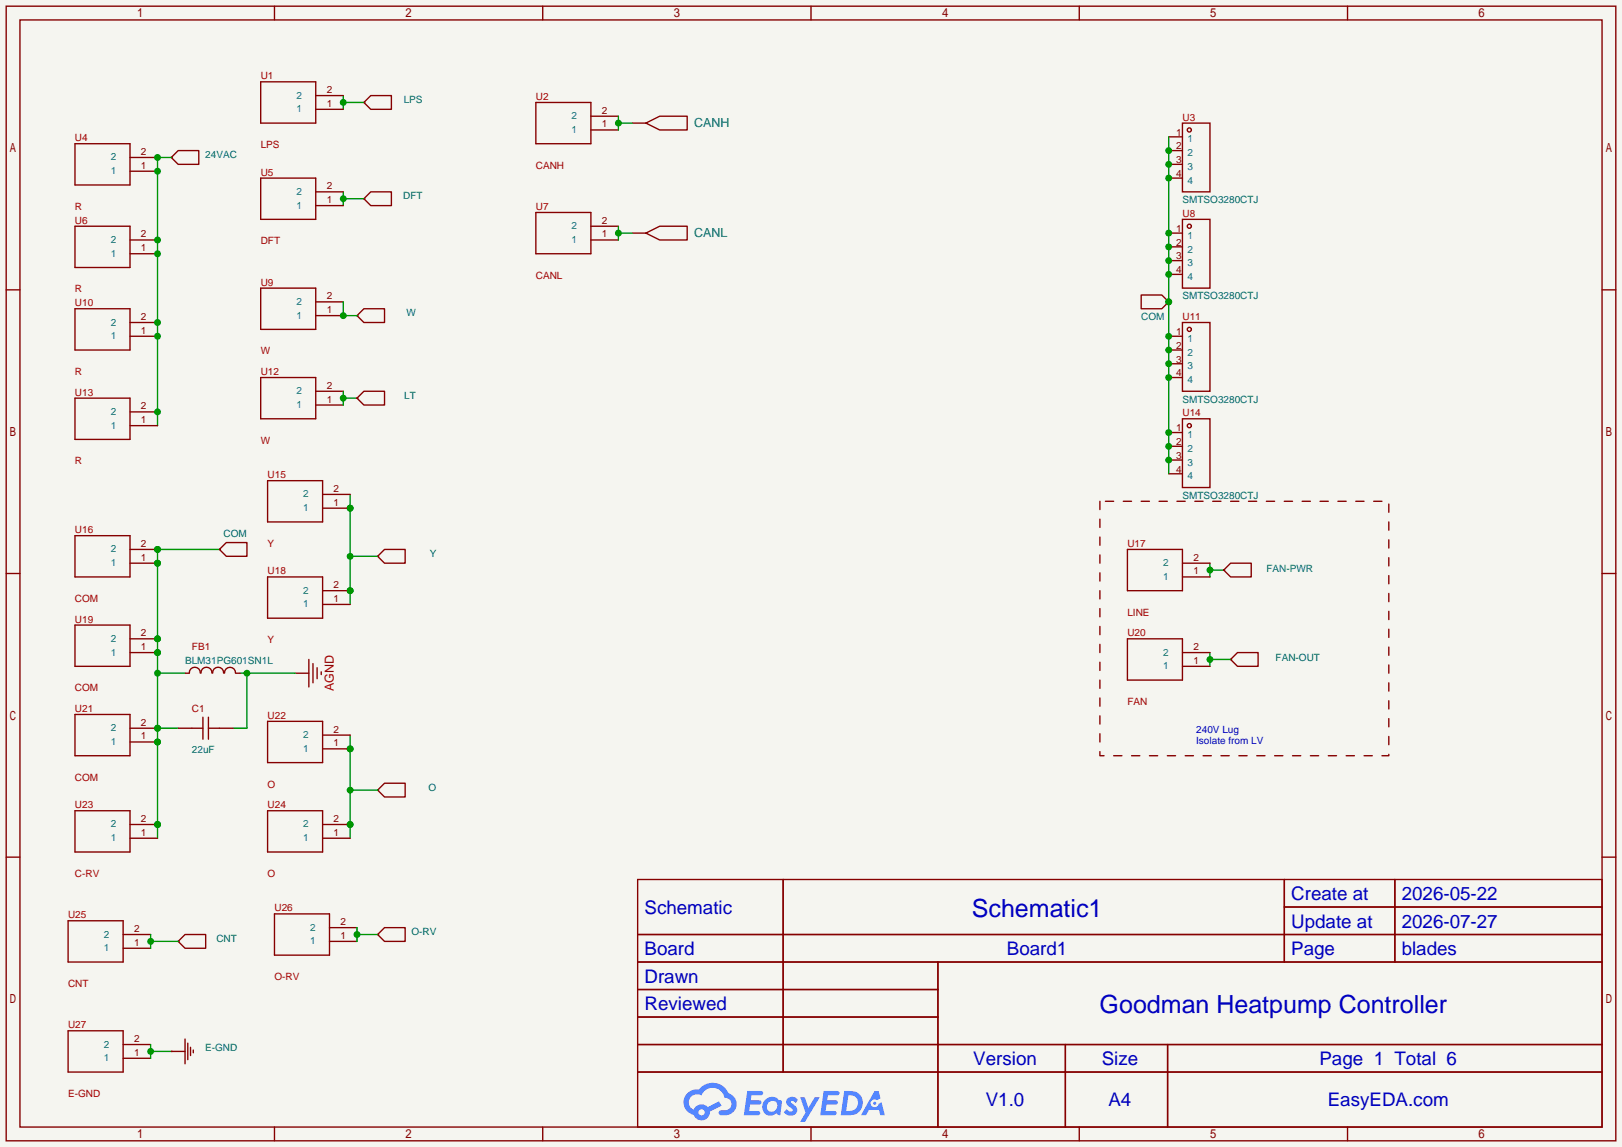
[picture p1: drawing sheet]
<svg xmlns="http://www.w3.org/2000/svg" width="299mm" height="212mm" viewBox="0 0 299 212" stroke-linecap="round" stroke-linejoin="round" font-family="sans-serif">
<path d="M0 0h299.5v211.8h-299.5z" fill="#f5f5f0"/>
<g fill="none" stroke="#850000" stroke-width=".25">
<path d="M1.1 1.1h297.2v209.6h-297.2zM3.7 3.7h292.1v204.5h-292.1zM50.7 1.1v2.6M100.2 1.1v2.6M149.7 1.1v2.6M199.3 1.1v2.6M248.8 1.1v2.6M1.1 53.5h2.6M295.8 53.5h2.5M1.1 105.9h2.6M295.8 105.9h2.5M1.1 158.3h2.6"/>
<path d="M295.8 158.3h2.5M117.7 162.4h178.1v45.8h-178.1zM117.7 172.6h178.1M117.7 177.7h178.1M144.6 162.4v35.6M173.2 177.7v30.5M237.1 162.4v15.3M237.1 167.5h58.7M257.5 162.4v15.3M117.7 182.8h55.5M117.7 192.9h178.1M117.7 187.8h55.5"/>
<path d="M117.7 198h178.1M196.7 192.9v15.3M215.6 192.9v15.3M50.7 208.2v2.5M100.2 208.2v2.5M149.7 208.2v2.5M199.3 208.2v2.5M248.8 208.2v2.5"/>
</g>
<g fill="#5487ff">
<path d="M145.5 202.8a1.3 1.3 0 0 1 1.8 .3l-.4 .6a.54 .54 0 0 0-.9-.2l.1 .2a1.58 1.58 0 0 1 1.1 1.6 1.43 1.43 0 0 1-2.5 .1l.5-.6a.64 .64 0 0 0 .5 .5 .64 .64 0 0 0 .7-.3l-.2-.2a1.6 1.6 0 0 1-1-1.6z"/>
<path d="M147.7 202.7h.9l.7 1.9 1.1-1.9h.9l-2.7 4.5h-.9l1-1.7z"/>
<path d="M138 201.5h1.6a1.31 1.31 0 0 1 1.2 .2 .4 .4 0 0 1-.3 .6h-1.8l-.1 .9h1.6a.4 .4 0 0 1 .4 .4 .4 .4 0 0 1-.4 .4h-1.7l-.2 1.2h.8a1.23 1.23 0 0 1 1.2 .2 .39 .39 0 0 1-.3 .6h-2.7z"/>
<path d="M152.1 201.5h1.6a1.32 1.32 0 0 1 1.3 .2 .39 .39 0 0 1-.4 .6h-1.7l-.2 .9h1.7a.4 .4 0 0 1 .3 .4 .4 .4 0 0 1-.4 .4h-1.7l-.2 1.2h.8a1.23 1.23 0 0 1 1.2 .2 .39 .39 0 0 1-.3 .6h-2.7z"/>
<path d="M161.5 201.5h.7l.4 1.3-.7 .4a.75 .75 0 0 0-1.1 .3 .75 .75 0 0 0 .5 1 .75 .75 0 0 0 .9-.6l.6-.3 .6 2.4h-.9l-.2-1h-1.9l-.5 1h-.9z"/>
<path d="M155.9 201.5l-.7 4.5h1.5a2.27 2.27 0 0 0 2.6-2.3 2.27 2.27 0 0 0-2.7-2.2zM156.6 202.3a1.5 1.5 0 0 1 1.8 1.5 1.5 1.5 0 0 1-1.9 1.4h-.3z"/>
<path d="M141.3 203.1a1.62 1.62 0 0 0-.4 2.1 1.62 1.62 0 0 0 2 .7l.4-.3 .3 .3 .5 .1 .3-2.5-.2-.3h-.4a1.58 1.58 0 0 0-2.5-.1zM141.9 203.6a.99 .99 0 0 1 1.6 .3 .99 .99 0 0 1-.9 1.4 .94 .94 0 0 1-1-.5 .94 .94 0 0 1 .3-1.2z"/>
<path d="M126.9 201.9a2.37 2.37 0 0 0 1.2 4 1.54 1.54 0 0 0 1.7 1 1.54 1.54 0 0 0 1.3-1.6l2.1-1.1-.5-.8-2 1.1a1.57 1.57 0 0 0-2.6 .4 1.5 1.5 0 0 1-.8-2.1 1.5 1.5 0 0 1 2.2-.5 2.23 2.23 0 0 1 2.3-1.4 2.23 2.23 0 0 1 2 1.8 1.16 1.16 0 0 1 1.2 1.1 1.16 1.16 0 0 1-1 1.3h-.7a.47 .47 0 0 0-.6 .3 .47 .47 0 0 0 .4 .6 2.23 2.23 0 0 0 2.3-.7 2.23 2.23 0 0 0 .4-2.3 2.16 2.16 0 0 0-1.3-1.1 3.2 3.2 0 0 0-5.4-.7l-1.2 .1zM129 205.4a.58 .58 0 0 1 1.1 0 .58 .58 0 0 1-1.1 0z"/>
<circle cx="161.5" cy="203.8" r=".28"/>
</g>
<path d="M31.6 29.1h.1M32.9 27.8h3.8v2.6h-3.8l-1.3-1.3z" fill="none" stroke="#850000" stroke-width=".25"/>
<path d="M31.6 29.1h-2.5v49.5M40.5 101.5h-11.4v53.3M29.1 124.3h5.1M29.1 134.5h3.8" fill="none" stroke="#009600" stroke-width=".25"/>
<g fill="#009600">
<circle cx="29.1" cy="101.5" r=".63"/>
<circle cx="29.1" cy="104" r=".63"/>
<circle cx="29.1" cy="118" r=".63"/>
<circle cx="29.1" cy="120.5" r=".63"/>
<circle cx="29.1" cy="124.3" r=".63"/>
<circle cx="29.1" cy="134.5" r=".63"/>
<circle cx="29.1" cy="137" r=".63"/>
<circle cx="29.1" cy="152.3" r=".63"/>
</g>
<path d="M40.5 101.5l1.3-1.3h3.8v2.5h-3.8zM40.5 101.5h.1M69.7 102.7l1.3-1.2h3.8v2.5h-3.8zM69.7 102.7h.1M69.7 145.9l1.3-1.2h3.8v2.5h-3.8zM69.7 145.9h.1" fill="none" stroke="#850000" stroke-width=".25"/>
<path d="M64.6 91.3v20.3M64.6 102.7h5.1" fill="none" stroke="#009600" stroke-width=".25"/>
<g fill="#009600">
<circle cx="64.6" cy="102.7" r=".63"/>
<circle cx="64.6" cy="109.1" r=".63"/>
<circle cx="64.6" cy="93.9" r=".63"/>
</g>
<path d="M65.9 58.3l1.3-1.3h3.8v2.6h-3.8zM65.9 58.3h.1M227.2 121.8l1.3-1.3h3.8v2.6h-3.8zM227.2 121.8h.1" fill="none" stroke="#850000" stroke-width=".25"/>
<path d="M223.4 121.8h3.8M223.4 120.5v2.6" fill="none" stroke="#009600" stroke-width=".25"/>
<circle cx="223.4" cy="121.8" r=".63" fill="#009600"/>
<path d="M223.4 105.3h2.5M223.4 104v2.6" fill="none" stroke="#009600" stroke-width=".25"/>
<circle cx="223.4" cy="105.3" r=".63" fill="#009600"/>
<path d="M67.2 18.9l1.3-1.2h3.8v2.5h-3.8zM67.2 18.9h.1M67.2 36.7h.1M68.5 35.4h3.8v2.6h-3.8l-1.3-1.3zM225.9 105.3h.1M227.2 104h3.8v2.6h-3.8l-1.3-1.3z" fill="none" stroke="#850000" stroke-width=".25"/>
<path d="M203.1 92.6v47h53.3v-47h-53.3" fill="none" stroke="#850000" stroke-width=".25" stroke-dasharray="1.5 1.8"/>
<path d="M63.4 18.9h3.8M63.4 17.7v2.5" fill="none" stroke="#009600" stroke-width=".25"/>
<circle cx="63.4" cy="18.9" r=".63" fill="#009600"/>
<path d="M63.4 36.7h3.8M63.4 35.4v2.6" fill="none" stroke="#009600" stroke-width=".25"/>
<circle cx="63.4" cy="36.7" r=".63" fill="#009600"/>
<path d="M64.6 135.8v19M64.6 145.9h5.1" fill="none" stroke="#009600" stroke-width=".25"/>
<g fill="#009600">
<circle cx="64.6" cy="145.9" r=".63"/>
<circle cx="64.6" cy="152.3" r=".63"/>
<circle cx="64.6" cy="138.3" r=".63"/>
</g>
<path d="M13.8 26.5h10.2v7.7h-10.2zM24 31.6h5.1" fill="none" stroke="#850000" stroke-width=".25"/>
<circle cx="29.1" cy="31.6" r=".63" fill="#009600"/>
<path d="M24 29.1h5.1" fill="none" stroke="#850000" stroke-width=".25"/>
<circle cx="29.1" cy="29.1" r=".63" fill="#009600"/>
<path d="M13.8 41.8h10.2v7.6h-10.2zM24 46.9h5.1" fill="none" stroke="#850000" stroke-width=".25"/>
<circle cx="29.1" cy="46.9" r=".63" fill="#009600"/>
<path d="M24 44.3h5.1" fill="none" stroke="#850000" stroke-width=".25"/>
<circle cx="29.1" cy="44.3" r=".63" fill="#009600"/>
<path d="M13.8 57h10.2v7.6h-10.2zM24 62.1h5.1" fill="none" stroke="#850000" stroke-width=".25"/>
<circle cx="29.1" cy="62.1" r=".63" fill="#009600"/>
<path d="M24 59.6h5.1" fill="none" stroke="#850000" stroke-width=".25"/>
<circle cx="29.1" cy="59.6" r=".63" fill="#009600"/>
<path d="M13.8 73.5h10.2v7.7h-10.2zM24 78.6h5.1M24 76.1h5.1" fill="none" stroke="#850000" stroke-width=".25"/>
<circle cx="29.1" cy="76.1" r=".63" fill="#009600"/>
<path d="M13.8 98.9h10.2v7.7h-10.2zM24 104h5.1" fill="none" stroke="#850000" stroke-width=".25"/>
<circle cx="29.1" cy="104" r=".63" fill="#009600"/>
<path d="M24 101.5h5.1" fill="none" stroke="#850000" stroke-width=".25"/>
<circle cx="29.1" cy="101.5" r=".63" fill="#009600"/>
<path d="M13.8 115.4h10.2v7.7h-10.2zM24 120.5h5.1" fill="none" stroke="#850000" stroke-width=".25"/>
<circle cx="29.1" cy="120.5" r=".63" fill="#009600"/>
<path d="M24 118h5.1" fill="none" stroke="#850000" stroke-width=".25"/>
<circle cx="29.1" cy="118" r=".63" fill="#009600"/>
<path d="M13.8 132h10.2v7.6h-10.2zM24 137h5.1" fill="none" stroke="#850000" stroke-width=".25"/>
<circle cx="29.1" cy="137" r=".63" fill="#009600"/>
<path d="M24 134.5h5.1" fill="none" stroke="#850000" stroke-width=".25"/>
<circle cx="29.1" cy="134.5" r=".63" fill="#009600"/>
<path d="M13.8 149.7h10.2v7.7h-10.2zM24 154.8h5.1M24 152.3h5.1" fill="none" stroke="#850000" stroke-width=".25"/>
<circle cx="29.1" cy="152.3" r=".63" fill="#009600"/>
<path d="M49.4 149.7h10.2v7.7h-10.2zM59.6 154.8h5M59.6 152.3h5" fill="none" stroke="#850000" stroke-width=".25"/>
<circle cx="64.6" cy="152.3" r=".63" fill="#009600"/>
<path d="M49.4 133.2h10.2v7.6h-10.2zM59.6 138.3h5" fill="none" stroke="#850000" stroke-width=".25"/>
<circle cx="64.6" cy="138.3" r=".63" fill="#009600"/>
<path d="M49.4 106.6h10.2v7.6h-10.2zM59.6 111.6h5M59.6 109.1h5M59.6 135.8h5" fill="none" stroke="#850000" stroke-width=".25"/>
<circle cx="64.6" cy="109.1" r=".63" fill="#009600"/>
<path d="M49.4 88.8h10.2v7.6h-10.2zM59.6 93.9h5" fill="none" stroke="#850000" stroke-width=".25"/>
<circle cx="64.6" cy="93.9" r=".63" fill="#009600"/>
<g fill="none" stroke="#850000" stroke-width=".25">
<path d="M48.1 15.1h10.2v7.6h-10.2zM58.3 17.7h5.1M48.1 32.9h10.2v7.6h-10.2zM58.3 38h5.1M58.3 35.4h5.1M58.3 20.2h5.1M48.1 53.2h10.2v7.6h-10.2zM58.3 58.3h5.1M58.3 55.8h5.1M48.1 69.7h10.2v7.6h-10.2zM58.3 74.8h5.1M58.3 72.3h5.1"/>
<path d="M59.6 91.3h5M208.2 101.5h10.1v7.6h-10.1zM208.2 118h10.1v7.6h-10.1zM218.3 106.6h5.1M218.3 104h5.1M218.3 123.1h5.1M218.3 120.5h5.1M50.7 168.8h10.1v7.6h-10.1zM60.8 173.9h5.1M60.8 171.3h5.1M69.7 172.6l1.3-1.3h3.8v2.6h-3.8zM69.7 172.6h.1"/>
</g>
<path d="M65.9 171.3v2.6M65.9 172.6h3.8" fill="none" stroke="#009600" stroke-width=".25"/>
<circle cx="65.9" cy="172.6" r=".63" fill="#009600"/>
<path d="M12.6 170.1h10.1v7.6h-10.1zM22.7 175.1h5.1M22.7 172.6h5.1M32.9 173.9l1.3-1.3h3.8v2.5h-3.8zM32.9 173.9h.1" fill="none" stroke="#850000" stroke-width=".25"/>
<path d="M27.8 172.6v2.5M27.8 173.9h5.1" fill="none" stroke="#009600" stroke-width=".25"/>
<circle cx="27.8" cy="173.9" r=".63" fill="#009600"/>
<path d="M63.4 72.3v2.5M63.4 73.5h2.5" fill="none" stroke="#009600" stroke-width=".25"/>
<circle cx="63.4" cy="73.5" r=".63" fill="#009600"/>
<path d="M63.4 55.8v2.5h2.5" fill="none" stroke="#009600" stroke-width=".25"/>
<circle cx="63.4" cy="58.3" r=".63" fill="#009600"/>
<path d="M98.9 18.9h10.2v7.6h-10.2zM98.9 39.2h10.2v7.7h-10.2zM109.1 24h5.1M109.1 21.5h5.1M116.7 22.7h2.6M119.3 22.7l2.5-1.2h5.1v2.5h-5.1zM109.1 44.3h5.1M109.1 41.8h5.1M116.7 43.1h2.6M119.3 43.1l2.5-1.3h5.1v2.5h-5.1zM65.9 73.5l1.3-1.2h3.8v2.5h-3.8zM65.9 73.5h.1" fill="none" stroke="#850000" stroke-width=".25"/>
<path d="M114.2 21.5v2.5M114.2 22.7h2.5" fill="none" stroke="#009600" stroke-width=".25"/>
<circle cx="114.2" cy="22.7" r=".63" fill="#009600"/>
<path d="M114.2 41.8v2.5M114.2 43.1h2.5" fill="none" stroke="#009600" stroke-width=".25"/>
<circle cx="114.2" cy="43.1" r=".63" fill="#009600"/>
<g fill="none" stroke="#850000" stroke-width=".25">
<path d="M215.8 25.3h2.5M215.8 27.8h2.5M215.8 30.4h2.5M215.8 32.9h2.5M218.3 22.7h5.1v12.7h-5.1zM215.8 43.1h2.5M215.8 45.6h2.5M215.8 48.1h2.5M215.8 50.7h2.5M218.3 40.5h5.1v12.7h-5.1zM218.3 59.6h5.1v12.7h-5.1zM215.8 62.1h2.5"/>
<path d="M215.8 64.6h2.5M215.8 67.2h2.5M215.8 69.7h2.5M215.8 79.9h2.5M218.3 77.3h5.1v12.7h-5.1zM215.8 82.4h2.5M215.8 85h2.5M215.8 87.5h2.5"/>
<circle cx="219.6" cy="24" r=".38"/>
<circle cx="219.6" cy="41.8" r=".38"/>
<circle cx="219.6" cy="60.8" r=".38"/>
<circle cx="219.6" cy="78.6" r=".38"/>
</g>
<path d="M215.8 25.3v62.2" fill="none" stroke="#009600" stroke-width=".25"/>
<g fill="#009600">
<circle cx="215.8" cy="27.8" r=".63"/>
<circle cx="215.8" cy="30.4" r=".63"/>
<circle cx="215.8" cy="32.9" r=".63"/>
<circle cx="215.8" cy="43.1" r=".63"/>
<circle cx="215.8" cy="45.6" r=".63"/>
<circle cx="215.8" cy="48.1" r=".63"/>
<circle cx="215.8" cy="50.7" r=".63"/>
<circle cx="215.8" cy="55.8" r=".63"/>
<circle cx="215.8" cy="62.1" r=".63"/>
<circle cx="215.8" cy="64.6" r=".63"/>
<circle cx="215.8" cy="67.2" r=".63"/>
<circle cx="215.8" cy="69.7" r=".63"/>
<circle cx="215.8" cy="79.9" r=".63"/>
<circle cx="215.8" cy="82.4" r=".63"/>
<circle cx="215.8" cy="85" r=".63"/>
</g>
<path d="M210.7 54.5h3.8l1.3 1.3-1.3 1.2h-3.8zM215.8 55.8h.1" fill="none" stroke="#850000" stroke-width=".25"/>
<circle cx="215.8" cy="55.8" r=".63" fill="#009600"/>
<path d="M54.5 124.3h2.5M57 121.8v5.1M57.8 122.6v3.5M58.5 123.3v2M59.3 124.1v.5" fill="none" stroke="#850000" stroke-width=".25"/>
<path d="M44.3 124.3h10.2M45.6 124.3v10.2h-2.5" fill="none" stroke="#009600" stroke-width=".25"/>
<circle cx="45.6" cy="124.3" r=".63" fill="#009600"/>
<g fill="none" stroke="#850000" stroke-width=".25">
<path d="M32.9 134.5h4.6M34.2 124.3h.7M35 124.3a1.01 1.01 0 0 1 1-1.1 1.01 1.01 0 0 1 1 1.1M37.1 124.3a1.01 1.01 0 0 1 1-1.1 1.01 1.01 0 0 1 1 1.1M37.5 132.5v4M38.5 134.5h4.6M38.5 132.5v4M39.3 124.3a1.01 1.01 0 0 1 1-1.1 1.01 1.01 0 0 1 1 1.1M41.5 124.3a1.01 1.01 0 0 1 1-1.1 1.01 1.01 0 0 1 1 1.1M43.6 124.3h.7M12.6 190.4h10.1v7.6h-10.1zM22.7 195.5h5.1"/>
<path d="M22.7 192.9h5.1"/>
</g>
<path d="M27.8 192.9v2.6M27.8 194.2h3.8" fill="none" stroke="#009600" stroke-width=".25"/>
<circle cx="27.8" cy="194.2" r=".63" fill="#009600"/>
<path d="M31.6 194.2h.1M31.6 194.2h2.6M34.2 191.9v4.6M34.7 192.7v3M35.2 193.4v1.5M35.7 193.9v.5" fill="none" stroke="#850000" stroke-width=".25"/>
<g font-size="4.6" fill="#0000c2">
<text x="179.4" y="169.4">Schematic1</text>
<text x="203" y="187.1">Goodman Heatpump Controller</text>
</g>
<g font-size="3.5" fill="#0000c2">
<text x="238.4" y="166.2">Create at</text>
<text x="258.8" y="166.2">2026-05-22</text>
<text x="119" y="168.8">Schematic</text>
<text x="238.4" y="171.3">Update at</text>
<text x="258.8" y="171.3">2026-07-27</text>
<text x="119" y="176.4">Board</text>
<text x="185.9" y="176.4">Board1</text>
<text x="238.4" y="176.4">Page</text>
<text x="258.8" y="176.4">blades</text>
<text x="119" y="181.5">Drawn</text>
<text x="119" y="186.6">Reviewed</text>
<text x="179.7" y="196.7">Version</text>
<text x="203.4" y="196.7">Size</text>
<text x="243.6" y="196.7">Page 1 Total 6</text>
<text x="182" y="204.3">V1.0</text>
<text x="204.7" y="204.3">A4</text>
<text x="245.1" y="204.3">EasyEDA.com</text>
</g>
<g font-size="2.3" fill="#006464">
<text x="128.1" y="23.5">CANH</text>
<text x="128.1" y="43.9">CANL</text>
</g>
<text font-size="2.3" fill="#a90000" x="61.6" y="127.7" transform="rotate(-90 61.6 127.7)">AGND</text>
<g font-size="1.8" fill="#a90000">
<text x="48.1" y="14.7">U1</text>
<text x="98.9" y="18.5">U2</text>
<text x="218.3" y="22.3">U3</text>
<text x="13.8" y="26.1">U4</text>
<text x="48.1" y="27.4">LPS</text>
<text x="48.1" y="32.4">U5</text>
<text x="98.9" y="31.2">CANH</text>
<text x="13.8" y="38.8">R</text>
<text x="13.8" y="41.3">U6</text>
<text x="98.9" y="38.8">U7</text>
<text x="218.3" y="40.1">U8</text>
<text x="48.1" y="45.1">DFT</text>
<text x="48.1" y="52.8">U9</text>
<text x="98.9" y="51.5">CANL</text>
<text x="13.8" y="54">R</text>
<text x="13.8" y="56.6">U10</text>
<text x="218.3" y="59.1">U11</text>
<text x="48.1" y="65.5">W</text>
<text x="13.8" y="69.3">R</text>
<text x="48.1" y="69.3">U12</text>
<text x="13.8" y="73.1">U13</text>
<text x="218.3" y="76.9">U14</text>
<text x="48.1" y="82">W</text>
<text x="13.8" y="85.8">R</text>
<text x="49.4" y="88.3">U15</text>
<text x="13.8" y="98.5">U16</text>
<text x="49.4" y="101">Y</text>
<text x="208.2" y="101">U17</text>
<text x="49.4" y="106.1">U18</text>
<text x="13.8" y="111.2">COM</text>
<text x="208.2" y="113.7">LINE</text>
<text x="13.8" y="115">U19</text>
<text x="49.4" y="118.8">Y</text>
<text x="208.2" y="117.5">U20</text>
<text x="35.4" y="120.1">FB1</text>
<text x="13.8" y="127.7">COM</text>
<text x="13.8" y="131.5">U21</text>
<text x="35.4" y="131.5">C1</text>
<text x="208.2" y="130.2">FAN</text>
<text x="49.4" y="132.8">U22</text>
<text x="13.8" y="144.2">COM</text>
<text x="13.8" y="149.3">U23</text>
<text x="49.4" y="149.3">U24</text>
<text x="49.4" y="145.5">O</text>
<text x="13.8" y="162">C-RV</text>
<text x="49.4" y="162">O</text>
<text x="12.6" y="169.6">U25</text>
<text x="50.7" y="168.3">U26</text>
<text x="12.6" y="182.3">CNT</text>
<text x="50.7" y="181">O-RV</text>
<text x="12.6" y="189.9">U27</text>
<text x="12.6" y="202.6">E-GND</text>
</g>
<g font-size="1.8" fill="#840000">
<text x="60.3" y="17.2">2</text>
<text x="60.3" y="19.7">1</text>
<text x="111.1" y="23.5">1</text>
<text x="111.1" y="21">2</text>
<text x="26" y="28.6">2</text>
<text x="217.2" y="25">1</text>
<text x="217.2" y="27.6">2</text>
<text x="26" y="31.2">1</text>
<text x="60.3" y="35">2</text>
<text x="217.2" y="30.1">3</text>
<text x="217.2" y="32.7">4</text>
<text x="60.3" y="37.5">1</text>
<text x="111.1" y="41.3">2</text>
<text x="26" y="46.4">1</text>
<text x="26" y="43.9">2</text>
<text x="111.1" y="43.9">1</text>
<text x="217.2" y="42.8">1</text>
<text x="217.2" y="45.4">2</text>
<text x="217.2" y="47.9">3</text>
<text x="217.2" y="50.4">4</text>
<text x="26" y="59.1">2</text>
<text x="60.3" y="57.8">1</text>
<text x="60.3" y="55.3">2</text>
<text x="26" y="61.6">1</text>
<text x="217.2" y="61.9">1</text>
<text x="217.2" y="64.4">2</text>
<text x="60.3" y="71.8">2</text>
<text x="217.2" y="67">3</text>
<text x="217.2" y="69.5">4</text>
<text x="26" y="75.6">2</text>
<text x="60.3" y="74.3">1</text>
<text x="26" y="78.2">1</text>
<text x="217.2" y="79.7">1</text>
<text x="217.2" y="82.2">2</text>
<text x="217.2" y="84.7">3</text>
<text x="217.2" y="87.3">4</text>
<text x="61.6" y="93.4">1</text>
<text x="61.6" y="90.9">2</text>
<text x="26" y="101">2</text>
<text x="26" y="103.6">1</text>
<text x="220.3" y="106.1">1</text>
<text x="220.3" y="103.6">2</text>
<text x="61.6" y="111.2">1</text>
<text x="61.6" y="108.6">2</text>
<text x="26" y="117.5">2</text>
<text x="26" y="120.1">1</text>
<text x="220.3" y="122.6">1</text>
<text x="220.3" y="120.1">2</text>
<text x="26" y="136.6">1</text>
<text x="26" y="134">2</text>
<text x="61.6" y="137.8">1</text>
<text x="61.6" y="135.3">2</text>
<text x="26" y="154.4">1</text>
<text x="26" y="151.8">2</text>
<text x="61.6" y="154.4">1</text>
<text x="61.6" y="151.8">2</text>
<text x="24.8" y="172.1">2</text>
<text x="62.9" y="173.4">1</text>
<text x="62.9" y="170.9">2</text>
<text x="24.8" y="174.7">1</text>
<text x="24.8" y="195">1</text>
<text x="24.8" y="192.5">2</text>
</g>
<g font-size="1.8" fill="#008484">
<text x="54.7" y="20.7">1</text>
<text x="54.7" y="18.2">2</text>
<text x="105.5" y="22">2</text>
<text x="20.4" y="29.6">2</text>
<text x="105.5" y="24.6">1</text>
<text x="219.3" y="26.3">1</text>
<text x="219.3" y="28.9">2</text>
<text x="20.4" y="32.2">1</text>
<text x="54.7" y="36">2</text>
<text x="219.3" y="31.4">3</text>
<text x="219.3" y="33.9">4</text>
<text x="54.7" y="38.5">1</text>
<text x="20.4" y="47.4">1</text>
<text x="20.4" y="44.9">2</text>
<text x="105.5" y="44.9">1</text>
<text x="105.5" y="42.3">2</text>
<text x="219.3" y="44.1">1</text>
<text x="219.3" y="46.6">2</text>
<text x="219.3" y="49.2">3</text>
<text x="219.3" y="51.7">4</text>
<text x="54.7" y="58.8">1</text>
<text x="54.7" y="56.3">2</text>
<text x="20.4" y="62.7">1</text>
<text x="20.4" y="60.1">2</text>
<text x="219.3" y="63.1">1</text>
<text x="219.3" y="65.7">2</text>
<text x="219.3" y="68.2">3</text>
<text x="219.3" y="70.8">4</text>
<text x="20.4" y="76.6">2</text>
<text x="54.7" y="75.4">1</text>
<text x="54.7" y="72.8">2</text>
<text x="20.4" y="79.2">1</text>
<text x="219.3" y="80.9">1</text>
<text x="219.3" y="83.5">2</text>
<text x="219.3" y="86">3</text>
<text x="219.3" y="88.5">4</text>
<text x="56" y="94.4">1</text>
<text x="56" y="91.9">2</text>
<text x="20.4" y="104.6">1</text>
<text x="20.4" y="102">2</text>
<text x="214.7" y="107.1">1</text>
<text x="214.7" y="104.6">2</text>
<text x="56" y="112.2">1</text>
<text x="56" y="109.6">2</text>
<text x="20.4" y="118.5">2</text>
<text x="20.4" y="121.1">1</text>
<text x="214.7" y="123.6">1</text>
<text x="214.7" y="121.1">2</text>
<text x="20.4" y="137.6">1</text>
<text x="20.4" y="135">2</text>
<text x="56" y="136.3">2</text>
<text x="56" y="138.9">1</text>
<text x="20.4" y="155.4">1</text>
<text x="20.4" y="152.8">2</text>
<text x="56" y="155.4">1</text>
<text x="56" y="152.8">2</text>
<text x="19.2" y="173.1">2</text>
<text x="57.3" y="171.9">2</text>
<text x="19.2" y="175.7">1</text>
<text x="57.3" y="174.4">1</text>
<text x="19.2" y="196">1</text>
<text x="19.2" y="193.5">2</text>
</g>
<g font-size="1.8" fill="#006464">
<text x="74.5" y="19">LPS</text>
<text x="37.9" y="29.2">24VAC</text>
<text x="74.4" y="36.8">DFT</text>
<text x="218.3" y="37.5">SMTSO3280CTJ</text>
<text x="75" y="58.4">W</text>
<text x="210.7" y="59.1">COM</text>
<text x="218.3" y="55.3">SMTSO3280CTJ</text>
<text x="74.6" y="73.6">LT</text>
<text x="218.3" y="74.3">SMTSO3280CTJ</text>
<text x="218.3" y="92.1">SMTSO3280CTJ</text>
<text x="41.3" y="99.2">COM</text>
<text x="79.3" y="102.9">Y</text>
<text x="233.8" y="105.6">FAN-PWR</text>
<text x="34.2" y="122.6">BLM31PG601SN1L</text>
<text x="235.5" y="122.1">FAN-OUT</text>
<text x="35.4" y="139.1">22uF</text>
<text x="79.1" y="146">O</text>
<text x="39.9" y="174">CNT</text>
<text x="76" y="172.7">O-RV</text>
<text x="37.9" y="194.1">E-GND</text>
</g>
<g font-size="1.8" fill="#0000c2">
<text x="220.9" y="135.3">240V Lug</text>
<text x="220.9" y="137.3">Isolate from LV</text>
</g>
</svg>
